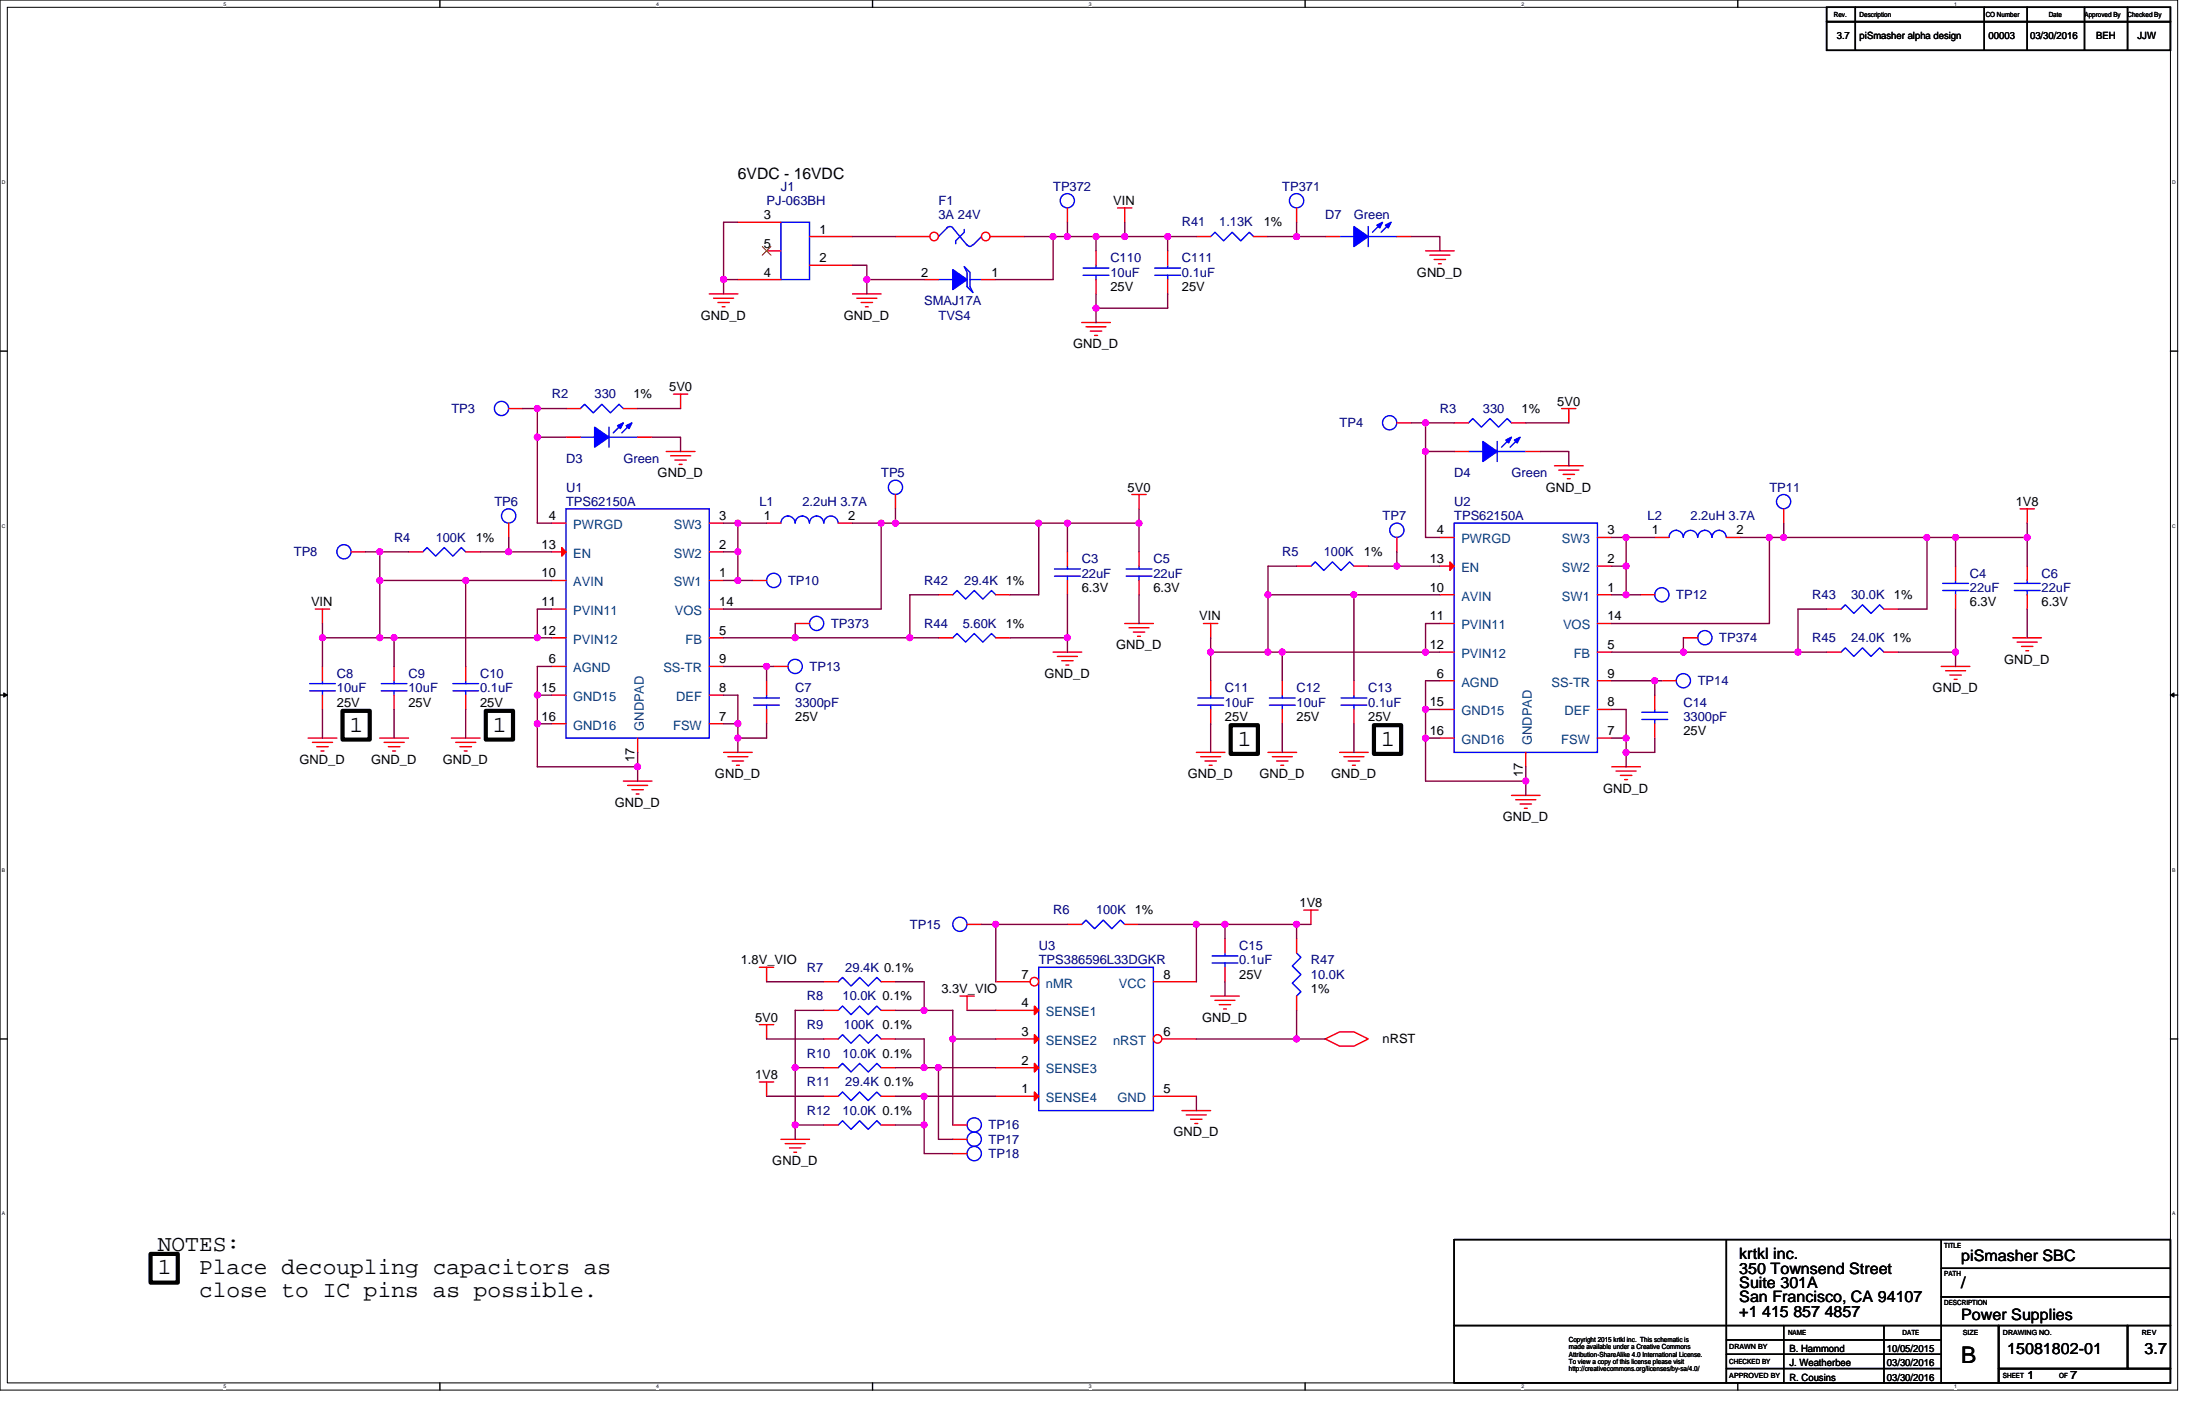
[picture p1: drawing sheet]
<svg xmlns="http://www.w3.org/2000/svg" width="432mm" height="279mm" viewBox="0 0 432 279" stroke-linecap="round" stroke-linejoin="round" font-family="sans-serif">
<path d="M0 0h428.6v273.5h-428.6zM1.4 1.4h425.8v270.7h-425.8z" fill="none" stroke="#000" stroke-width=".2"/>
<g fill="#fff">
<path d="M44 .2h.6v1.1h-.6z"/>
<path d="M44 272.3h.6v1.1h-.6z"/>
</g>
<path d="M86.6 0v1.4M86.6 272.1v1.4" fill="none" stroke="#000" stroke-width=".28"/>
<g fill="#fff">
<path d="M129.1 .2h.6v1.1h-.6z"/>
<path d="M129.1 272.3h.6v1.1h-.6z"/>
</g>
<path d="M171.7 0v1.4M171.7 272.1v1.4" fill="none" stroke="#000" stroke-width=".28"/>
<g fill="#fff">
<path d="M214.3 .2h.5v1.1h-.5z"/>
<path d="M214.3 272.3h.5v1.1h-.5z"/>
</g>
<path d="M256.9 0v1.4M256.9 272.1v1.4" fill="none" stroke="#000" stroke-width=".28"/>
<g fill="#fff">
<path d="M299.4 .2h.6v1.1h-.6z"/>
<path d="M299.4 272.3h.6v1.1h-.6z"/>
</g>
<path d="M342 0v1.4M342 272.1v1.4" fill="none" stroke="#000" stroke-width=".28"/>
<g fill="#fff">
<path d="M384.6 .2h.5v1.1h-.5z"/>
<path d="M384.6 272.3h.5v1.1h-.5z"/>
<path d="M.4 35.3h.7v1.1h-.7z"/>
<path d="M427.5 35.3h.7v1.1h-.7z"/>
<path d="M.4 102.9h.7v1.1h-.7z"/>
<path d="M427.5 102.9h.7v1.1h-.7z"/>
</g>
<path d="M0 69.1h1.4M427.2 69.1h1.4" fill="none" stroke="#000" stroke-width=".28"/>
<g fill="#fff">
<path d="M.4 170.6h.6v1.1h-.6z"/>
<path d="M427.5 170.6h.7v1.1h-.7z"/>
</g>
<path d="M0 136.8h1.4M427.2 136.8h1.4" fill="none" stroke="#000" stroke-width=".28"/>
<path d="M.7 136.3l.7 .5-.7 .4zM427.2 136.8l.7-.5v.9z" fill="#000" stroke="#000" stroke-width=".2"/>
<g fill="#fff">
<path d="M.4 238.3h.6v1.1h-.6z"/>
<path d="M427.5 238.3h.7v1.1h-.7z"/>
</g>
<g fill="none" stroke="#000" stroke-width=".28">
<path d="M359.5 1.4h67.7v2.9h-67.7zM359.5 4.3h67.7v5.6h-67.7zM365.1 1.4v8.5M390.5 1.4v8.5M399 1.4v8.5M410.3 1.4v8.5M418.7 1.4v8.5M0 204.4h1.4M427.2 204.4h1.4M339.8 243.9v28.2M382.1 243.9v16.9h-95.9M382.1 249.6h45.1"/>
<path d="M382.1 255.2h45.1M339.8 263.7h42.3M339.8 269.3h42.3M339.8 266.5h42.3M339.8 272.1h42.3M351 260.8v11.3M370.8 260.8v11.3M382.1 260.8h11.2v11.3h-11.2zM393.3 269.3h33.9v2.8h-33.9zM393.3 260.8h25.4v8.5h-25.4zM418.7 260.8h8.5v8.5h-8.5zM427.2 260.8v-16.9h-141v28.2h53.6"/>
</g>
<path d="M67.4 139.9h5.4v5.6h-5.4zM95.6 139.9h5.4v5.6h-5.4zM242.2 142.7h5.4v5.6h-5.4zM270.4 142.7h5.4v5.6h-5.4zM29.6 246.7h5.4v5.7h-5.4z" fill="none" stroke="#000" stroke-width=".83"/>
<g fill="none" stroke="#f00" stroke-width=".28">
<path d="M139.6 57.8h5.6M140.4 58.7h4M141.3 59.5h2.2M167.8 57.8h5.6M168.6 58.7h4M169.5 59.5h2.2M219.9 40.9h2.9M221.4 40.9v2.8M255.2 40.9v2.8M280.6 49.4h5.6M281.4 50.2h3.9M282.3 51.1h2.2"/>
<path d="M283.1 51.9h.6M132.5 77.6h2.9M133.9 77.6v2.8M142.1 60.4h.6M170.3 60.4h.6M212.9 63.5h5.6M213.7 64.3h4M214.6 65.2h2.2M215.4 66h.6M131.1 88.8h5.7M132 89.7h3.9M132.8 90.5h2.3"/>
<path d="M133.7 91.4h.5M222.8 97.3h2.8M224.2 97.3v2.8M274.9 83.2h2.8M305.9 91.7h5.7M306.8 92.5h3.9M307.3 80.4h2.9M307.6 93.3h2.3M308.5 94.2h.5M308.8 80.4v2.8M62.1 119.8h2.8M63.5 119.8v2.9"/>
<path d="M100.1 102.9v2.8M108.6 114.2h2.8M108.6 119.8h2.8M108.6 108.6h2.8M108.6 102.9h2.8M139.6 114.2h2.8M139.6 108.6h2.8M139.6 102.9h2.8M139.6 119.8h2.8M224.2 108.6v2.8M224.2 114.2v2.8M255.2 111.4h2.8"/>
<path d="M266.5 111.4h2.8M351 100.1v2.8M384.9 111.4v2.8M384.9 117v2.8M397.6 100.1h2.8M399 100.1v2.8M91.7 131.1v2.8M91.7 136.8v2.8M108.6 125.5h2.8M108.6 136.8h2.8M108.6 131.1h2.8M139.6 131.1h2.8"/>
<path d="M139.6 125.5h2.8M139.6 136.8h2.8M150.9 133.9v2.9M150.9 139.6v2.8M152.3 131.1h2.8M207.3 128.3h5.6M208.1 129.2h3.9M209 130h2.2M209.8 130.9h.6M221.4 122.7h5.6M222.2 123.5h3.9M223.1 124.4h2.2"/>
<path d="M223.9 125.2h.6M236.9 122.7h2.8M238.3 122.7v2.8M238.3 133.9v2.9M238.3 139.6v2.8M382.1 131.1h5.6M382.9 132h3.9M383.8 132.8h2.2M384.6 133.7h.6M396.2 125.5h5.6M397 126.3h3.9M397.8 127.2h2.3"/>
<path d="M398.7 128h.6M60.6 145.2h5.7M61.5 146.1h3.9M62.3 146.9h2.3M63.2 147.8h.6M74.7 145.2h5.7M75.6 146.1h3.9M76.4 146.9h2.3M77.3 147.8h.6M88.8 145.2h5.7M89.7 146.1h3.9M90.5 146.9h2.3"/>
<path d="M91.4 147.8h.5M108.6 142.4h2.8M122.7 153.7h5.6M123.5 154.5h4M124.4 155.4h2.2M125.2 156.2h.6M125.5 145.2v2.8M139.6 142.4h2.8M142.4 148h5.6M143.3 148.9h3.9M144.1 149.7h2.2M144.9 150.6h.6"/>
<path d="M235.5 148h5.6M236.3 148.9h3.9M237.2 149.7h2.2M238 150.6h.5M249.6 148h5.6M250.4 148.9h3.9M251.2 149.7h2.3M252.1 150.6h.5M263.7 148h5.6M264.5 148.9h3.9M265.3 149.7h2.3M266.2 150.6h.5"/>
<path d="M297.5 156.5h5.6M298.3 157.4h4M299.2 158.2h2.2M300 159h.6M317.2 150.9h5.7M318.1 151.7h3.9M318.9 152.6h2.3M319.7 153.4h.6M256.6 179.1h2.8M258 179.1v2.8M149.5 190.3h2.8M150.9 190.3v2.9"/>
<path d="M162.1 193.2h2.9M173.4 193.2h2.8M188.9 196h2.8M190.3 196v2.8M238.3 196h5.6M239.1 196.8h4M240 197.7h2.2M240.8 198.5h.6M149.5 201.6h2.8M149.5 212.9h2.8M150.9 201.6v2.8M150.9 212.9v2.8"/>
<path d="M162.1 210.1h2.9M173.4 210.1h2.8M232.6 218.5h5.7M233.5 219.4h3.9M260.8 204.4l2.9-1.4h2.8l2.8 1.4-2.8 1.4h-2.8zM153.7 224.2h5.6M154.5 225h4M155.4 225.9h2.2M156.2 226.7h.6M162.1 221.4h2.9M173.4 221.4h2.8M234.3 220.2h2.3"/>
<path d="M235.2 221.1h.5"/>
</g>
<g fill="none" stroke="#00f" stroke-width=".28">
<path d="M186.4 44.8l.5-.2 .6 .2M186.4 44.9l-1.7 1.6M187.5 44.9l2.8 3.3M189.8 45.1v.6l-1.7 1.7v.6M191.4 48.2l-.1 .1a.56 .56 0 0 1-.9-.1M193.2 46.5l-1.7 1.7M111.4 100.1h28.2v45.1h-28.2zM221.6 113.4h5.1M221.6 112h5.1M224.2 111.4v.6M224.2 113.4v.8M258 111.4l.8-.8 1.7 1.6 1.7-1.6 1.7 1.6 1.7-1.6 .9 .8"/>
<path d="M382.3 116.2h5.1M382.3 114.8h5.1M384.9 114.2v.6M384.9 116.2v.8M89.1 135.9h5.1M89.1 134.5h5.1M91.7 133.9v.6M91.7 135.9v.9M148.3 138.7h5.1M148.3 137.3h5.1M150.9 136.8v.5M150.9 138.7v.9"/>
<path d="M235.7 138.7h5.1M235.7 137.3h5.1M238.3 136.8v.5M238.3 138.7v.9M165 193.2l.8-.9 1.7 1.7 1.7-1.7 1.7 1.7 1.7-1.7 .8 .9M165 210.1l.8-.9 1.7 1.7 1.7-1.7 1.7 1.7 1.7-1.7 .8 .9M165 221.4l.8-.9 1.7 1.7 1.7-1.7 1.7 1.7 1.7-1.7 .8 .9"/>
<circle cx="255.2" cy="39.5" r="1.4"/>
<circle cx="273.5" cy="83.2" r="1.4"/>
<circle cx="351" cy="98.7" r="1.4"/>
<circle cx="100.1" cy="101.5" r="1.4"/>
<circle cx="156.5" cy="131.1" r="1.4"/>
</g>
<path d="M110.6 107.7l.8 .9-.8 .8z" fill="#f00" stroke="#f00" stroke-width=".28"/>
<circle cx="183.8" cy="46.5" r=".84" fill="#fff" stroke="#f00" stroke-width=".28"/>
<path d="M176.2 46.5h6.8" fill="none" stroke="#f00" stroke-width=".28"/>
<circle cx="194" cy="46.5" r=".84" fill="#fff" stroke="#f00" stroke-width=".28"/>
<g fill="none" stroke="#f00" stroke-width=".28">
<path d="M145.2 43.7h8.5M145.2 55h8.5M150.9 49.4h2.8M159.3 52.2h8.5M159.3 46.5h8.5M181.9 55h2.8M193.2 55h2.8M194.9 46.5h6.7M229.8 49.4v2.8M229.8 55v2.8M235.5 46.5h2.8M246.7 46.5h2.9"/>
<path d="M260.8 46.5h2.9M274.9 46.5h2.8M100.1 80.4h2.8M111.4 80.4h2.8M122.7 80.4h2.8M176.2 97.3v2.8M286.2 83.2h2.8M286.2 88.8h2.8M297.5 83.2h2.8M300.3 88.8h2.8M69.1 108.6h2.8M148 114.2h2.9"/>
<path d="M150.9 102.9h2.8M165 102.9h2.8M184.7 117h2.8M196 117h2.8M274.9 105.7v2.9M283.4 117h2.8M283.4 111.4h2.8M283.4 105.7h2.8M314.4 117h2.8M314.4 111.4h2.8M314.4 105.7h2.8M325.7 105.7h2.8"/>
<path d="M339.8 105.7h2.8M359.5 119.8h2.8M370.8 119.8h2.8M399 111.4v2.8M399 117v2.8M63.5 131.1v2.8M63.5 136.8v2.8M77.6 131.1v2.8M77.6 136.8v2.8M156.5 122.7h2.8M184.7 125.5h2.8M196 125.5h2.8"/>
<path d="M252.4 133.9v2.9M252.4 139.6v2.8M266.5 133.9v2.9M266.5 139.6v2.8M283.4 128.3h2.8M283.4 139.6h2.8M283.4 133.9h2.8M283.4 122.7h2.8M314.4 133.9h2.8M314.4 128.3h2.8M314.4 139.6h2.8M314.4 122.7h2.8"/>
<path d="M325.7 136.8v2.8M331.3 125.5h2.8M359.5 128.3h2.8M370.8 128.3h2.8M283.4 145.2h2.8M300.3 148v2.9M314.4 145.2h2.8M325.7 142.4v2.8M196 198.8h8.4M210.1 181.9h2.8M221.4 181.9h2.8M241.1 184.7v2.8"/>
<path d="M241.1 190.3v2.9M255.2 184.7v2.8M255.2 196v2.8M162.1 215.7h2.9M173.4 215.7h2.8M196 215.7h8.4M196 210.1h8.4M196 204.4h8.4M227 215.7h8.5M187.5 227h2.8M187.5 221.4h2.8"/>
</g>
<g fill="none" stroke="#00f" stroke-width=".28">
<path d="M153.7 43.7h5.6v11.3h-5.6zM184.7 55h2.8M189.8 52.5l1.1 1.1v2.8l.6 1.2-1.2-1.2v-2.8zM190.9 55h2.3M227.3 54.2h5M227.3 52.7h5M229.8 52.2v.5M229.8 54.2v.8M238.3 46.5l.8-.8 1.7 1.7 1.7-1.7 1.7 1.7 1.7-1.7 .8 .8M263.7 46.5h2.8M269.3 44.6v3.9M269.3 46.5h5.6"/>
<path d="M271.8 44l-1.7 1.7M273.5 44l-1.7 1.7M114.2 80.4l.9-.9 1.7 1.7 1.6-1.7 1.7 1.7 1.7-1.7 .9 .9M289 88.8h2.8M289 83.2l.9-.8 1.6 1.7 1.7-1.7 1.7 1.7 1.7-1.7 .9 .8M294.7 86.9v3.9M294.7 88.8h5.6M297.2 86.3l-1.7 1.7M298.9 86.3l-1.7 1.7M156.5 102.9a1.4 1.4 0 0 0-1.4-1.4 1.37 1.37 0 0 0-1.4 1.4M165 102.9a1.42 1.42 0 0 0-1.5-1.4 1.42 1.42 0 0 0-1.4 1.4 1.41 1.41 0 0 0-1.4-1.4 1.41 1.41 0 0 0-1.4 1.4 1.41 1.41 0 0 0-1.4-1.4 1.38 1.38 0 0 0-1.4 1.4M187.5 117l.9-.8 1.7 1.7 1.6-1.7 1.7 1.7 1.7-1.7 .9 .8"/>
<path d="M286.2 102.9h28.2v45.1h-28.2zM339.7 105.7a1.4 1.4 0 0 0-1.4-1.3 1.4 1.4 0 0 0-1.4 1.3 1.4 1.4 0 0 0-1.4-1.3 1.4 1.4 0 0 0-1.4 1.3 1.42 1.42 0 0 0-1.4-1.3 1.42 1.42 0 0 0-1.4 1.3 1.41 1.41 0 0 0-1.4-1.3 1.38 1.38 0 0 0-1.4 1.3M362.3 119.8l.9-.8 1.6 1.7 1.7-1.7 1.7 1.7 1.7-1.7 .9 .8M396.4 116.2h5.1M396.4 114.8h5.1M399 114.2v.6M399 116.2v.8M60.9 135.9h5.1M60.9 134.5h5.1M63.5 133.9v.6M63.5 135.9v.9M75 135.9h5.1"/>
<path d="M75 134.5h5.1M77.6 133.9v.6M77.6 135.9v.9M187.5 125.5l.9-.8 1.7 1.6 1.6-1.6 1.7 1.6 1.7-1.6 .9 .8M249.8 138.7h5.1M249.8 137.3h5.1M252.4 136.8v.5M252.4 138.7v.9M263.9 138.7h5.1M263.9 137.3h5.1M266.5 136.8v.5M266.5 138.7v.9"/>
<path d="M325.7 139.6v.5M362.3 128.3l.9-.8 1.6 1.7 1.7-1.7 1.7 1.7 1.7-1.7 .9 .8M323.1 141.6h5.1M323.1 140.1h5.1M325.7 141.6v.8M204.4 190.3h22.6v28.2h-22.6zM212.9 181.9l.8-.9 1.7 1.7 1.7-1.7 1.7 1.7 1.7-1.7 .9 .9M238.5 189.5h5.1M238.5 188.1h5.1M241.1 187.5v.6M241.1 189.5v.8M255.2 187.5l.8 .9-1.7 1.7 1.7 1.6-1.7 1.7 1.7 1.7-.8 .9"/>
<path d="M165 215.7l.8-.8 1.7 1.7 1.7-1.7 1.7 1.7 1.7-1.7 .8 .8"/>
<circle cx="98.7" cy="80.4" r="1.4"/>
<circle cx="176.2" cy="95.9" r="1.4"/>
<circle cx="67.7" cy="108.6" r="1.4"/>
<circle cx="152.3" cy="114.2" r="1.4"/>
<circle cx="274.9" cy="104.3" r="1.4"/>
<circle cx="160.7" cy="122.7" r="1.4"/>
<circle cx="335.5" cy="125.5" r="1.4"/>
<circle cx="191.7" cy="227" r="1.41"/>
<circle cx="191.7" cy="221.3" r="1.4"/>
</g>
<path d="M150 48.5l1.7 1.7M151.7 48.5l-1.7 1.7" fill="none" stroke="#804000" stroke-width=".2"/>
<g fill="#00f" stroke="#00f" stroke-width=".28">
<path d="M266.5 44.6l2.8 1.9-2.8 2z" fill-rule="evenodd"/>
<path d="M272.7 44.3l1.1-.6-.6 1.2z" fill-rule="evenodd"/>
<path d="M271 44.3l1.1-.6-.6 1.2z" fill-rule="evenodd"/>
<path d="M291.8 86.9l2.9 1.9-2.9 2z" fill-rule="evenodd"/>
<path d="M298 86.6l1.2-.6-.6 1.1z" fill-rule="evenodd"/>
<path d="M296.4 86.6l1.1-.6-.6 1.1z" fill-rule="evenodd"/>
<path d="M187.5 53l2.8 2-2.8 2z" fill-rule="evenodd"/>
</g>
<g fill="#f00" stroke="#f00" stroke-width=".28">
<path d="M285.3 110.6l.9 .8-.9 .8z"/>
<path d="M203.6 214.9l.8 .8-.8 .9z"/>
<path d="M203.6 209.2l.8 .9-.8 .8z"/>
<path d="M203.6 203.6l.8 .8-.8 .9z"/>
<path d="M203.6 198l.8 .8-.8 .8z"/>
</g>
<circle cx="227.8" cy="204.4" r=".84" fill="#fff" stroke="#f00" stroke-width=".28"/>
<path d="M228.7 204.4h6.8" fill="none" stroke="#f00" stroke-width=".28"/>
<circle cx="203.6" cy="193.2" r=".84" fill="#fff" stroke="#f00" stroke-width=".28"/>
<g fill="none" stroke="#f00" stroke-width=".28">
<path d="M210.1 40.9v2.8M215.7 49.4v2.8M215.7 55v2.8M111.4 86h2.8M125.5 86h2.8M80.4 108.6h2.8M91.7 108.6h2.8M210.1 108.6v2.8M210.1 114.2v2.8M322.9 117h2.8M327.1 133.9h2.8M162.1 198.8h2.9"/>
<path d="M173.4 198.8h2.8M190.3 181.9h2.9M196 193.2h6.7M227 193.2h8.5M162.1 204.4h2.9M173.4 204.4h2.8M187.5 224.2h2.8"/>
</g>
<g fill="none" stroke="#00f" stroke-width=".28">
<path d="M213.2 54.2h5M213.2 52.7h5M215.7 52.2v.5M215.7 54.2v.8M114.2 86h2.8M119.8 84.1v3.9M119.8 86h5.7M122.4 83.5l-1.7 1.7M124.1 83.5l-1.7 1.7M83.2 108.6l.9-.9 1.6 1.7 1.7-1.7 1.7 1.7 1.7-1.7 .9 .9M207.5 113.4h5.1M207.5 112h5.1"/>
<path d="M210.1 111.4v.6M210.1 113.4v.8M165 198.8l.8-.8 1.7 1.6 1.7-1.6 1.7 1.6 1.7-1.6 .8 .8M165 204.4l.8-.8 1.7 1.7 1.7-1.7 1.7 1.7 1.7-1.7 .8 .8"/>
<circle cx="210.1" cy="39.5" r="1.4"/>
<circle cx="327.1" cy="117" r="1.4"/>
<circle cx="331.3" cy="133.9" r="1.4"/>
<circle cx="188.9" cy="181.9" r="1.4"/>
<circle cx="191.7" cy="224.2" r="1.4"/>
</g>
<g fill="#00f" stroke="#00f" stroke-width=".28">
<path d="M117 84.1l2.8 1.9-2.8 2z" fill-rule="evenodd"/>
<path d="M123.2 83.8l1.2-.6-.6 1.1z" fill-rule="evenodd"/>
<path d="M121.5 83.8l1.2-.6-.6 1.1z" fill-rule="evenodd"/>
</g>
<g fill="none" stroke="#800040" stroke-width=".28">
<path d="M142.4 55h2.8M145.2 43.7h-2.8v14.1M167.8 46.5h8.4M167.8 52.2h2.8v2.8M170.6 55v2.8M170.6 55h11.3M201.6 46.5h5.7M207.3 46.5v8.5h-11.3M207.3 46.5h2.8M210.1 43.7v2.8M210.1 46.5h5.6M215.7 46.5h5.7"/>
<path d="M215.7 46.5v2.9M215.7 57.8v2.8M221.4 43.7v2.8h8.4M229.8 57.8v2.8h-14.1M229.8 46.5v2.9M229.8 46.5h5.7M249.6 46.5h5.6M255.2 43.7v2.8M255.2 46.5h5.6M277.7 46.5h5.7v2.9M215.7 60.6v2.9M102.9 80.4h2.8"/>
<path d="M105.7 86h5.7M105.7 80.4h5.7M105.7 86v16.9h2.9M105.7 80.4v5.6M125.5 80.4h8.4M128.3 86h5.6v2.8M277.7 83.2h8.5M280.6 88.8h5.6M280.6 83.2v5.6M280.6 88.8v16.9h2.8M300.3 83.2h8.5M303.1 88.8h5.7v2.9"/>
<path d="M71.9 108.6h2.8M74.7 114.2h17M74.7 114.2v11.3M74.7 108.6v5.6M74.7 108.6h5.7M91.7 114.2v16.9M91.7 114.2h16.9M94.5 108.6h5.6M100.1 108.6h8.5M100.1 105.7v2.9M108.6 119.8h-2.9v5.7M142.4 108.6h2.8"/>
<path d="M142.4 114.2h2.8M142.4 102.9h2.8M145.2 108.6v5.6M145.2 102.9h5.7M145.2 102.9v5.7M145.2 114.2h2.8M167.8 102.9h5.6M173.4 102.9v16.9h-31M173.4 102.9h2.8M176.2 100.1v2.8M176.2 102.9h28.2M184.7 117h-5.6v8.5"/>
<path d="M204.4 102.9v14.1h-5.6M204.4 102.9h5.7M210.1 117v8.5M210.1 102.9v5.7M210.1 102.9h14.1M224.2 117v5.7M224.2 102.9v5.7M224.2 100.1v2.8M249.6 117h16.9M249.6 117v11.3M255.2 111.4h-5.6v5.6M266.5 117v16.9"/>
<path d="M266.5 117h16.9M269.3 111.4h5.6M274.9 111.4h8.5M274.9 108.6v2.8M317.2 111.4h2.8M317.2 117h2.8M317.2 105.7h2.8v5.7M320 117h2.9M320 111.4v5.6M320 105.7h5.7M342.6 105.7h5.6M348.2 105.7h2.8"/>
<path d="M348.2 105.7v17h-31M351 102.9v2.8M351 105.7h28.2M359.5 119.8h-5.6v8.5M379.2 105.7v14.1h-5.6M379.2 105.7h5.7M384.9 105.7h14.1M384.9 119.8v8.5M384.9 105.7v5.7M399 119.8v5.7M399 105.7v5.7M399 102.9v2.8"/>
<path d="M63.5 122.7v2.8M63.5 125.5h11.2M63.5 125.5v5.6M63.5 139.6v5.6M74.7 125.5h2.9M77.6 125.5v5.6M77.6 139.6v5.6M77.6 125.5h28.1M91.7 139.6v5.6M105.7 136.8v5.6M105.7 136.8h2.9M105.7 125.5h2.9"/>
<path d="M108.6 131.1h-2.9v5.7M142.4 131.1h8.5v2.8M142.4 136.8h2.8v5.6M142.4 125.5h14.1M150.9 131.1h1.4M156.5 125.5h22.6M156.5 122.7v2.8M179.1 125.5h5.6M198.8 125.5h11.3M210.1 125.5v2.8M238.3 125.5v2.8M238.3 128.3h11.3"/>
<path d="M238.3 128.3v5.6M249.6 128.3h2.8M252.4 128.3h28.2M252.4 128.3v5.6M280.6 139.6h2.8M280.6 128.3h2.8M280.6 139.6v5.6M283.4 133.9h-2.8v5.7M283.4 122.7h-2.8v5.6M317.2 128.3h14.1M317.2 139.6h2.8v5.6M317.2 133.9h8.5v2.9"/>
<path d="M325.7 133.9h1.4M331.3 125.5v2.8M331.3 128.3h22.6M353.9 128.3h5.6M373.6 128.3h11.3M384.9 128.3v2.8M105.7 142.4v8.5h19.8M105.7 142.4h2.9M125.5 150.9v2.8M125.5 148v2.9M142.4 142.4h2.8M145.2 142.4v2.8"/>
<path d="M145.2 145.2v2.8M150.9 142.4v2.8h-5.7M238.3 142.4v5.6M252.4 142.4v5.6M266.5 142.4v5.6M280.6 145.2h2.8M280.6 145.2v8.5h19.7M300.3 153.7v2.8M300.3 150.9v2.8M317.2 145.2h2.8M320 145.2v2.8M320 148v2.9"/>
<path d="M325.7 145.2v2.8h-5.7M150.9 193.2h11.2M162.1 198.8h-5.6v11.3h5.6M176.2 198.8h5.7M176.2 193.2h5.7v5.6M181.9 198.8h5.6v5.6M190.3 198.8h5.7M193.2 181.9h2.8M196 181.9v11.3M196 181.9h14.1M224.2 181.9h11.3M241.1 181.9h-5.6v11.3"/>
<path d="M241.1 193.2v2.8M241.1 181.9v2.8M241.1 181.9h14.1M255.2 198.8v5.6M255.2 181.9h2.8M255.2 181.9v2.8M150.9 204.4h11.2M150.9 215.7h11.2M156.5 210.1v11.3M176.2 204.4h5.7v5.7M176.2 210.1h5.7M176.2 215.7h5.7"/>
<path d="M181.9 215.7v5.7M181.9 215.7h14.1M181.9 210.1h2.8M184.7 210.1h11.3M184.7 210.1v14.1h2.8M187.5 204.4h8.5M187.5 204.4v17M235.5 215.7v2.8M235.5 204.4h19.7M255.2 204.4h5.6M156.5 221.4h5.6M156.5 221.4v2.8"/>
<path d="M176.2 221.4h5.7M181.9 221.4v5.6h5.6"/>
</g>
<g fill="#f0f" stroke="#f0f" stroke-width=".28">
<circle cx="176.2" cy="102.9" r=".55"/>
<circle cx="249.5" cy="128.3" r=".56"/>
<circle cx="351" cy="105.7" r=".55"/>
<circle cx="379.2" cy="105.7" r=".55"/>
<circle cx="238.2" cy="128.3" r=".56"/>
<circle cx="280.5" cy="145.2" r=".55"/>
<circle cx="325.7" cy="133.9" r=".56"/>
<circle cx="274.9" cy="111.4" r=".55"/>
<circle cx="320" cy="111.4" r=".55"/>
<circle cx="348.2" cy="105.7" r=".55"/>
<circle cx="320" cy="117" r=".55"/>
<circle cx="280.5" cy="128.3" r=".56"/>
<circle cx="252.3" cy="128.3" r=".56"/>
<circle cx="266.4" cy="117" r=".55"/>
<circle cx="280.5" cy="139.6" r=".55"/>
<circle cx="249.5" cy="117" r=".55"/>
<circle cx="320" cy="105.7" r=".55"/>
<circle cx="399" cy="105.7" r=".55"/>
<circle cx="196" cy="181.9" r=".55"/>
<circle cx="235.4" cy="181.9" r=".55"/>
<circle cx="181.9" cy="198.8" r=".56"/>
<circle cx="181.9" cy="210.1" r=".55"/>
<circle cx="181.9" cy="221.3" r=".55"/>
<circle cx="181.9" cy="215.7" r=".55"/>
<circle cx="156.5" cy="221.3" r=".56"/>
<circle cx="156.5" cy="210.1" r=".56"/>
<circle cx="184.7" cy="210.1" r=".56"/>
<circle cx="241.1" cy="181.9" r=".56"/>
<circle cx="187.5" cy="204.4" r=".55"/>
<circle cx="300.3" cy="153.7" r=".55"/>
<circle cx="100.1" cy="108.6" r=".56"/>
<circle cx="74.7" cy="125.5" r=".55"/>
<circle cx="145.2" cy="114.2" r=".56"/>
<circle cx="173.4" cy="102.9" r=".55"/>
<circle cx="224.2" cy="102.9" r=".55"/>
<circle cx="210.1" cy="102.9" r=".55"/>
<circle cx="77.6" cy="125.5" r=".55"/>
<circle cx="91.6" cy="114.2" r=".56"/>
<circle cx="105.7" cy="142.4" r=".56"/>
<circle cx="105.7" cy="136.8" r=".55"/>
<circle cx="63.5" cy="125.5" r=".55"/>
<circle cx="105.7" cy="125.5" r=".55"/>
<circle cx="74.7" cy="114.2" r=".56"/>
<circle cx="74.7" cy="108.6" r=".55"/>
<circle cx="125.5" cy="150.9" r=".55"/>
<circle cx="145.2" cy="108.6" r=".55"/>
<circle cx="145.2" cy="102.9" r=".55"/>
<circle cx="105.7" cy="86" r=".56"/>
<circle cx="105.7" cy="80.4" r=".55"/>
<circle cx="280.5" cy="88.8" r=".55"/>
<circle cx="280.5" cy="83.2" r=".55"/>
<circle cx="320" cy="145.2" r=".55"/>
<circle cx="320" cy="148" r=".55"/>
<circle cx="150.9" cy="131.1" r=".55"/>
<circle cx="145.2" cy="142.4" r=".56"/>
<circle cx="145.2" cy="145.2" r=".55"/>
<circle cx="142.4" cy="55" r=".56"/>
<circle cx="215.7" cy="60.6" r=".55"/>
<circle cx="221.3" cy="46.5" r=".55"/>
<circle cx="255.2" cy="46.5" r=".56"/>
<circle cx="229.8" cy="46.5" r=".55"/>
<circle cx="204.4" cy="102.9" r=".55"/>
<circle cx="210.1" cy="125.5" r=".55"/>
<circle cx="179" cy="125.5" r=".55"/>
<circle cx="156.5" cy="125.5" r=".56"/>
<circle cx="384.9" cy="128.3" r=".56"/>
<circle cx="331.3" cy="128.3" r=".56"/>
<circle cx="353.8" cy="128.3" r=".57"/>
<circle cx="384.9" cy="105.7" r=".55"/>
<circle cx="210.1" cy="46.5" r=".55"/>
<circle cx="215.7" cy="46.5" r=".55"/>
<circle cx="170.6" cy="55" r=".56"/>
<circle cx="207.2" cy="46.5" r=".55"/>
<circle cx="255.2" cy="204.4" r=".56"/>
<circle cx="255.2" cy="181.9" r=".56"/>
</g>
<g font-size="4.5">
<text x="68.8" y="144">1</text>
<text x="97" y="144">1</text>
<text x="243.6" y="146.8">1</text>
<text x="271.8" y="146.8">1</text>
<text x="31.1" y="246.1">NOTES:</text>
<text x="31.1" y="250.6">1</text>
<text x="39.2" y="250.6">Place decoupling capacitors as</text>
<text x="39.2" y="255.1">close to IC pins as possible.</text>
<text x="386" y="268.2">B</text>
</g>
<g font-size="3.1">
<text x="145.2" y="35.2">6VDC - 16VDC</text>
<text x="342.3" y="247.8">krtkl inc.</text>
<text x="342.3" y="250.6">350 Townsend Street</text>
<text x="386" y="248.1">piSmasher SBC</text>
<text x="342.3" y="253.4">Suite 301A</text>
<text x="342.3" y="256.3">San Francisco, CA 94107</text>
<text x="386" y="253.4">/</text>
<text x="342.3" y="259.1">+1 415 857 4857</text>
<text x="386" y="259.7">Power Supplies</text>
<text x="395" y="266.4">15081802-01</text>
<text x="422.1" y="266.4">3.7</text>
</g>
<g font-size="2.5" fill="#000080">
<text x="150.9" y="40.3">PJ-063BH</text>
<text x="153.7" y="37.5">J1</text>
<text x="184.7" y="40.3">F1</text>
<text x="207.3" y="37.5">TP372</text>
<text x="252.4" y="37.5">TP371</text>
<text x="184.7" y="43.2">3A 24V</text>
<text x="232.6" y="44.6">R41</text>
<text x="240" y="44.6">1.13K</text>
<text x="260.8" y="43.2">D7</text>
<text x="266.5" y="43.2">Green</text>
<text x="218.5" y="51.6">C110</text>
<text x="232.6" y="51.6">C111</text>
<text x="218.5" y="54.4">10uF</text>
<text x="232.6" y="54.4">0.1uF</text>
<text x="181.9" y="60.1">SMAJ17A</text>
<text x="184.7" y="62.9">TVS4</text>
<text x="88.8" y="81.2">TP3</text>
<text x="108.6" y="78.4">R2</text>
<text x="117" y="78.4">330</text>
<text x="283.4" y="81.2">R3</text>
<text x="291.8" y="81.2">330</text>
<text x="263.7" y="84">TP4</text>
<text x="111.4" y="91.1">D3</text>
<text x="122.7" y="91.1">Green</text>
<text x="173.4" y="93.9">TP5</text>
<text x="286.2" y="93.9">D4</text>
<text x="297.5" y="93.9">Green</text>
<text x="97.3" y="99.5">TP6</text>
<text x="111.4" y="96.7">U1</text>
<text x="111.4" y="99.5">TPS62150A</text>
<text x="149.5" y="99.5">L1</text>
<text x="157.9" y="99.5">2.2uH 3.7A</text>
<text x="286.2" y="99.5">U2</text>
<text x="348.2" y="96.7">TP11</text>
<text x="77.6" y="106.6">R4</text>
<text x="85.7" y="106.6">100K</text>
<text x="272.1" y="102.4">TP7</text>
<text x="286.2" y="102.4">TPS62150A</text>
<text x="324.3" y="102.4">L2</text>
<text x="332.7" y="102.4">2.2uH 3.7A</text>
<text x="57.8" y="109.4">TP8</text>
<text x="212.9" y="110.8">C3</text>
<text x="212.9" y="113.6">22uF</text>
<text x="227" y="110.8">C5</text>
<text x="227" y="113.6">22uF</text>
<text x="252.4" y="109.4">R5</text>
<text x="260.5" y="109.4">100K</text>
<text x="387.7" y="113.6">C4</text>
<text x="401.8" y="113.6">C6</text>
<text x="155.1" y="115">TP10</text>
<text x="181.9" y="115">R42</text>
<text x="189.8" y="115">29.4K 1%</text>
<text x="329.9" y="117.9">TP12</text>
<text x="356.7" y="117.9">R43</text>
<text x="364.3" y="117.9">30.0K</text>
<text x="387.7" y="116.5">22uF</text>
<text x="401.8" y="116.5">22uF</text>
<text x="163.6" y="123.5">TP373</text>
<text x="181.9" y="123.5">R44</text>
<text x="189.5" y="123.5">5.60K</text>
<text x="159.3" y="132">TP13</text>
<text x="338.3" y="126.3">TP374</text>
<text x="356.7" y="126.3">R45</text>
<text x="364.3" y="126.3">24.0K 1%</text>
<text x="66.3" y="133.4">C8</text>
<text x="66.3" y="136.2">10uF</text>
<text x="80.4" y="133.4">C9</text>
<text x="80.4" y="136.2">10uF</text>
<text x="94.5" y="133.4">C10</text>
<text x="94.5" y="136.2">0.1uF</text>
<text x="156.5" y="136.2">C7</text>
<text x="241.1" y="136.2">C11</text>
<text x="255.2" y="136.2">C12</text>
<text x="269.3" y="136.2">C13</text>
<text x="334.1" y="134.8">TP14</text>
<text x="156.5" y="139">3300pF</text>
<text x="241.1" y="139">10uF</text>
<text x="255.2" y="139">10uF</text>
<text x="269.3" y="139">0.1uF</text>
<text x="331.3" y="139">C14</text>
<text x="331.3" y="141.8">3300pF</text>
<text x="207.3" y="179.9">R6</text>
<text x="215.7" y="179.9">100K 1%</text>
<text x="179.1" y="182.7">TP15</text>
<text x="158.8" y="191.2">R7</text>
<text x="166.4" y="191.2">29.4K 0.1%</text>
<text x="204.4" y="186.9">U3</text>
<text x="204.4" y="189.8">TPS386596L33DGKR</text>
<text x="243.9" y="186.9">C15</text>
<text x="243.9" y="189.8">0.1uF</text>
<text x="258" y="189.8">R47</text>
<text x="158.8" y="196.8">R8</text>
<text x="165.8" y="196.8">10.0K 0.1%</text>
<text x="258" y="192.6">10.0K</text>
<text x="158.8" y="202.5">R9</text>
<text x="166.1" y="202.5">100K 0.1%</text>
<text x="158.8" y="208.1">R10</text>
<text x="165.8" y="208.1">10.0K 0.1%</text>
<text x="158.8" y="213.7">R11</text>
<text x="166.4" y="213.7">29.4K 0.1%</text>
<text x="158.8" y="219.4">R12</text>
<text x="165.8" y="219.4">10.0K 0.1%</text>
<text x="194.6" y="227.8">TP18</text>
<text x="194.6" y="222.2">TP16</text>
<text x="194.6" y="225">TP17</text>
</g>
<g font-size="2.5">
<text x="219.1" y="40.3">VIN</text>
<text x="150.3" y="43.1">3</text>
<text x="161.3" y="46">1</text>
<text x="248.7" y="44.6">1%</text>
<text x="150.3" y="48.8">5</text>
<text x="161.3" y="51.6">2</text>
<text x="150.3" y="54.4">4</text>
<text x="181.3" y="54.4">2</text>
<text x="195.1" y="54.4">1</text>
<text x="218.5" y="57.3">25V</text>
<text x="232.6" y="57.3">25V</text>
<text x="278.9" y="54.4">GND_D</text>
<text x="137.9" y="62.9">GND_D</text>
<text x="166.1" y="62.9">GND_D</text>
<text x="211.2" y="68.5">GND_D</text>
<text x="131.7" y="77">5V0</text>
<text x="124.7" y="78.4">1%</text>
<text x="299.4" y="81.2">1%</text>
<text x="306.5" y="79.8">5V0</text>
<text x="129.4" y="93.9">GND_D</text>
<text x="221.9" y="96.7">5V0</text>
<text x="304.2" y="96.7">GND_D</text>
<text x="396.7" y="99.5">1V8</text>
<text x="93.6" y="106.6">1%</text>
<text x="106.6" y="108">13</text>
<text x="108" y="102.3">4</text>
<text x="141.6" y="108">2</text>
<text x="141.6" y="102.3">3</text>
<text x="150.3" y="102.3">1</text>
<text x="166.9" y="102.3">2</text>
<text x="282.8" y="105.2">4</text>
<text x="316.4" y="105.2">3</text>
<text x="325.1" y="105.2">1</text>
<text x="341.7" y="105.2">2</text>
<text x="106.6" y="113.6">10</text>
<text x="141.6" y="113.6">1</text>
<text x="268.4" y="109.4">1%</text>
<text x="281.4" y="110.8">13</text>
<text x="316.4" y="110.8">2</text>
<text x="61.2" y="119.3">VIN</text>
<text x="106.6" y="119.3">11</text>
<text x="141.6" y="119.3">14</text>
<text x="212.9" y="116.5">6.3V</text>
<text x="227" y="116.5">6.3V</text>
<text x="281.4" y="116.4">10</text>
<text x="316.4" y="116.4">1</text>
<text x="372.7" y="117.9">1%</text>
<text x="387.7" y="119.3">6.3V</text>
<text x="401.8" y="119.3">6.3V</text>
<text x="106.6" y="124.9">12</text>
<text x="141.6" y="124.9">5</text>
<text x="198" y="123.5">1%</text>
<text x="236" y="122.1">VIN</text>
<text x="281.4" y="122.1">11</text>
<text x="316.4" y="122.1">14</text>
<text x="108" y="130.5">6</text>
<text x="141.6" y="130.5">9</text>
<text x="219.7" y="127.7">GND_D</text>
<text x="281.4" y="127.7">12</text>
<text x="316.4" y="127.7">5</text>
<text x="394.5" y="130.6">GND_D</text>
<text x="106.6" y="136.2">15</text>
<text x="141.6" y="136.2">8</text>
<text x="205.6" y="133.4">GND_D</text>
<text x="282.8" y="133.4">6</text>
<text x="316.4" y="133.4">9</text>
<text x="380.4" y="136.2">GND_D</text>
<text x="66.3" y="139">25V</text>
<text x="80.4" y="139">25V</text>
<text x="94.5" y="139">25V</text>
<text x="106.6" y="141.8">16</text>
<text x="141.6" y="141.8">7</text>
<text x="156.5" y="141.8">25V</text>
<text x="241.1" y="141.8">25V</text>
<text x="255.2" y="141.8">25V</text>
<text x="269.3" y="141.8">25V</text>
<text x="281.4" y="139">15</text>
<text x="316.4" y="139">8</text>
<text x="281.4" y="144.6">16</text>
<text x="316.4" y="144.6">7</text>
<text x="331.3" y="144.7">25V</text>
<text x="58.9" y="150.3">GND_D</text>
<text x="73" y="150.3">GND_D</text>
<text x="87.1" y="150.3">GND_D</text>
<text x="124.9" y="150" transform="rotate(-90 124.9 150)">17</text>
<text x="140.7" y="153.1">GND_D</text>
<text x="233.8" y="153.1">GND_D</text>
<text x="247.9" y="153.1">GND_D</text>
<text x="262" y="153.1">GND_D</text>
<text x="299.7" y="152.8" transform="rotate(-90 299.7 152.8)">17</text>
<text x="315.5" y="155.9">GND_D</text>
<text x="121" y="158.7">GND_D</text>
<text x="295.8" y="161.6">GND_D</text>
<text x="255.8" y="178.5">1V8</text>
<text x="145.8" y="189.8">1.8V_VIO</text>
<text x="185.3" y="195.4">3.3V_VIO</text>
<text x="201" y="192.6">7</text>
<text x="229" y="192.6">8</text>
<text x="243.9" y="192.6">25V</text>
<text x="258" y="195.4">1%</text>
<text x="148.6" y="201">5V0</text>
<text x="201" y="203.8">3</text>
<text x="201" y="198.2">4</text>
<text x="229" y="203.8">6</text>
<text x="236.6" y="201">GND_D</text>
<text x="201" y="209.5">2</text>
<text x="272.1" y="205.3">nRST</text>
<text x="148.6" y="212.3">1V8</text>
<text x="201" y="215.1">1</text>
<text x="229" y="215.1">5</text>
<text x="230.9" y="223.6">GND_D</text>
<text x="152" y="229.2">GND_D</text>
</g>
<g font-size="2.5" fill="#004080">
<text x="112.8" y="104.1">PWRGD</text>
<text x="132.6" y="104.1">SW3</text>
<text x="287.6" y="106.9">PWRGD</text>
<text x="307.4" y="106.9">SW3</text>
<text x="112.8" y="109.7">EN</text>
<text x="132.6" y="109.7">SW2</text>
<text x="287.6" y="112.5">EN</text>
<text x="307.4" y="112.5">SW2</text>
<text x="112.8" y="115.4">AVIN</text>
<text x="132.6" y="115.4">SW1</text>
<text x="287.6" y="118.2">AVIN</text>
<text x="307.4" y="118.2">SW1</text>
<text x="112.8" y="121">PVIN11</text>
<text x="132.8" y="121">VOS</text>
<text x="287.6" y="123.8">PVIN11</text>
<text x="307.6" y="123.8">VOS</text>
<text x="112.8" y="126.6">PVIN12</text>
<text x="134.9" y="126.6">FB</text>
<text x="287.6" y="129.5">PVIN12</text>
<text x="309.7" y="129.5">FB</text>
<text x="112.8" y="137.9">GND15</text>
<text x="112.8" y="132.3">AGND</text>
<text x="130.6" y="132.3">SS-TR</text>
<text x="133.1" y="137.9">DEF</text>
<text x="287.6" y="135.1">AGND</text>
<text x="305.4" y="135.1">SS-TR</text>
<text x="112.8" y="143.6">GND16</text>
<text x="126.7" y="143.8" transform="rotate(-90 126.7 143.8)">GNDPAD</text>
<text x="132.5" y="143.6">FSW</text>
<text x="287.6" y="140.7">GND15</text>
<text x="307.9" y="140.7">DEF</text>
<text x="287.6" y="146.4">GND16</text>
<text x="301.5" y="146.6" transform="rotate(-90 301.5 146.6)">GNDPAD</text>
<text x="307.3" y="146.4">FSW</text>
<text x="205.8" y="194.3">nMR</text>
<text x="220.2" y="194.3">VCC</text>
<text x="205.8" y="199.9">SENSE1</text>
<text x="205.8" y="205.6">SENSE2</text>
<text x="219.1" y="205.6">nRST</text>
<text x="205.8" y="211.2">SENSE3</text>
<text x="205.8" y="216.9">SENSE4</text>
<text x="219.9" y="216.9">GND</text>
</g>
<g font-size="2.2">
<text x="399" y="271.3">1</text>
<text x="407.4" y="271.3">7</text>
</g>
<g font-size="2">
<text x="361.5" y="7.7">3.7</text>
<text x="366" y="7.7">piSmasher alpha design</text>
<text x="391.4" y="7.7">00003</text>
<text x="399.5" y="7.7">03/30/2016</text>
<text x="412.5" y="7.7">BEH</text>
<text x="420.7" y="7.7">JJW</text>
<text x="352.2" y="268.8">J. Weatherbee</text>
<text x="352.2" y="266">B. Hammond</text>
<text x="371.3" y="266">10/05/2015</text>
<text x="371.3" y="268.8">03/30/2016</text>
<text x="352.2" y="271.6">R. Cousins</text>
<text x="371.3" y="271.6">03/30/2016</text>
</g>
<g font-size="1.4">
<text x="360.9" y="3.3">Rev.</text>
<text x="366" y="3.3">Description</text>
<text x="390.8" y="3.3">CO Number</text>
<text x="403.2" y="3.3">Date</text>
<text x="410.3" y="3.3">Approved By</text>
<text x="418.7" y="3.3">Checked By</text>
<text x="382.6" y="245.5">TITLE</text>
<text x="382.6" y="251.1">PATH</text>
<text x="382.6" y="256.7">DESCRIPTION</text>
<text x="351.9" y="262.7">NAME</text>
<text x="374.4" y="262.7">DATE</text>
<text x="386.3" y="262.7">SIZE</text>
<text x="394.2" y="262.7">DRAWING NO.</text>
<text x="421.5" y="262.7">REV</text>
<text x="308.8" y="264.1">Copyright 2015 krtkl inc. This schematic is</text>
<text x="308.8" y="265.5">made available under a Creative Commons</text>
<text x="308.8" y="267">Attribution-ShareAlike 4.0 International License.</text>
<text x="308.8" y="268.4">To view a copy of this license please visit</text>
<text x="308.8" y="269.8">http://creativecommons.org/licenses/by-sa/4.0/</text>
<text x="340.3" y="265.5">DRAWN BY</text>
<text x="340.3" y="268.3">CHECKED BY</text>
<text x="340.3" y="271.1">APPROVED BY</text>
<text x="394.2" y="271.1">SHEET</text>
<text x="405.3" y="271.1">OF</text>
</g>
<g font-size="1">
<text x="44" y="1.1">5</text>
<text x="129.1" y="1.1">4</text>
<text x="214.3" y="1.1">3</text>
<text x="299.4" y="1.1">2</text>
<text x="384.6" y="1.1">1</text>
<text x=".4" y="36.2">D</text>
<text x="427.5" y="36.2">D</text>
<text x=".4" y="103.8">C</text>
<text x="427.5" y="103.8">C</text>
<text x=".4" y="171.5">B</text>
<text x="427.5" y="171.5">B</text>
<text x=".4" y="239.2">A</text>
<text x="427.5" y="239.2">A</text>
<text x="44" y="273.2">5</text>
<text x="129.1" y="273.2">4</text>
<text x="214.3" y="273.2">3</text>
<text x="299.4" y="273.2">2</text>
<text x="384.6" y="273.2">1</text>
</g>
</svg>
